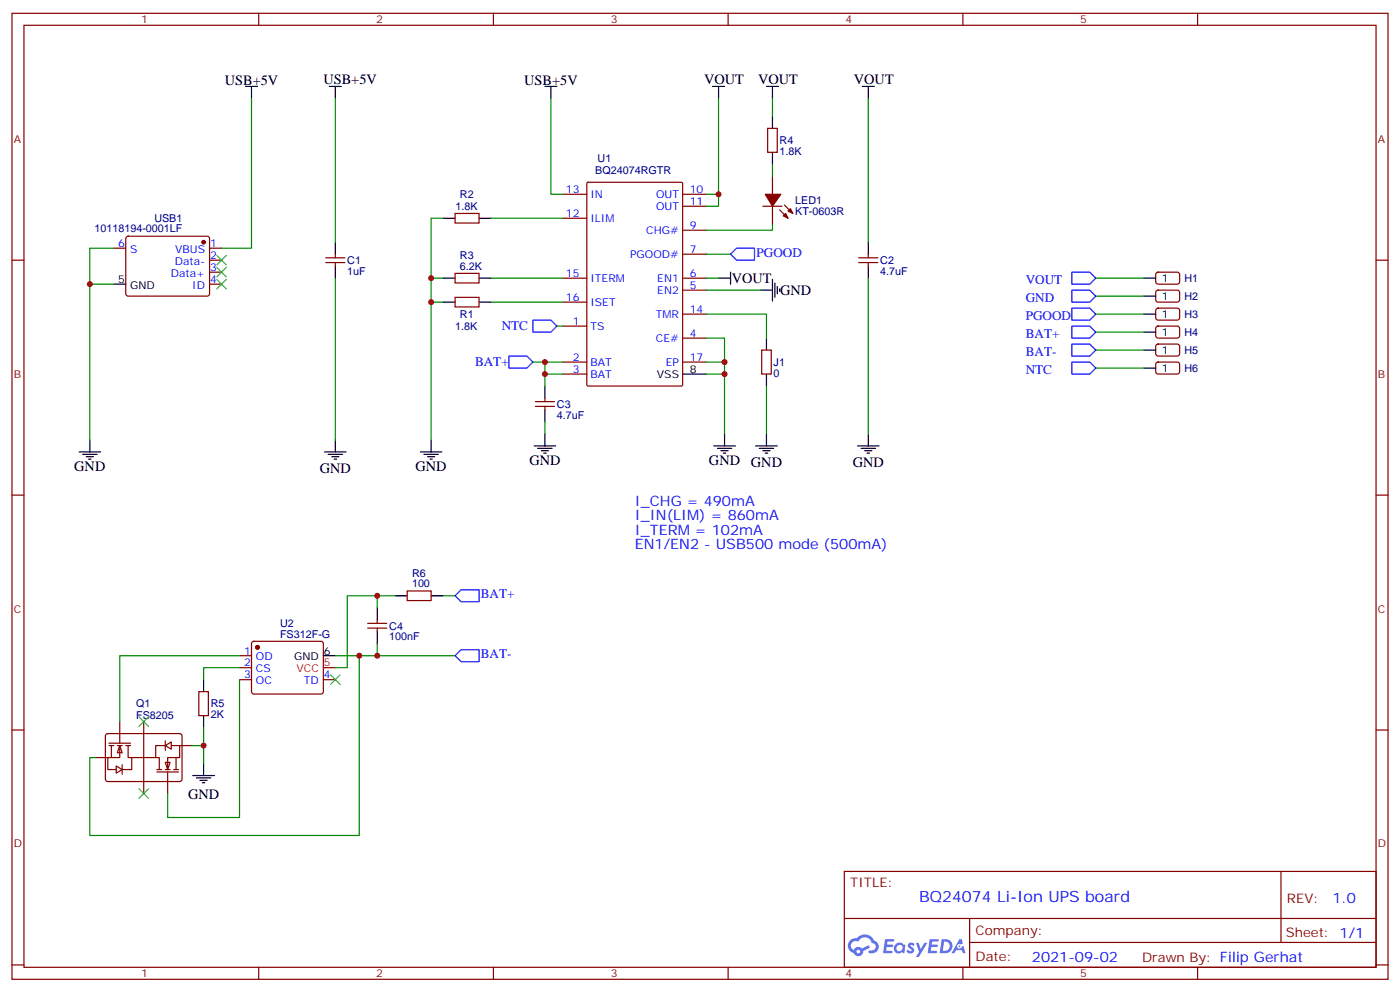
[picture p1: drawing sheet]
<svg xmlns="http://www.w3.org/2000/svg" width="412mm" height="292mm" viewBox="0 0 412 292" stroke-linecap="round" stroke-linejoin="round" font-family="sans-serif">
<g fill="none" stroke="#870000" stroke-width=".35">
<path d="M3.5 3.9h405.4v284.4h-405.4zM7.1 7.4h398.2v277.3h-398.2zM76.2 3.9v3.5M145.3 3.9v3.5M214.5 3.9v3.5M283.6 3.9v3.5M352.8 3.9v3.5M3.5 76.6h3.6M405.3 76.6h3.6M3.5 145.7h3.6M405.3 145.7h3.6M3.5 214.9h3.6"/>
<path d="M405.3 214.9h3.6M248.7 256.5h156.6v28.2h-156.6zM377.3 256.5v20.9M248.7 270.4h156.5M285.6 277.4h119.6M285.6 270.4v14.1M3.5 284h3.6M76.2 284.7v3.6M145.3 284.7v3.6M214.5 284.7v3.6M283.6 284.7v3.6M352.8 284.7v3.6"/>
<path d="M405.3 284h3.6"/>
</g>
<g fill="#5487ff">
<path d="M267.7 277.7a1.22 1.22 0 0 1 1.7 .2l-.4 .6a.47 .47 0 0 0-.3-.4 .47 .47 0 0 0-.5 .2l.1 .2a1.14 1.14 0 0 1 .8 1.8 1.14 1.14 0 0 1-1.9 0l-.2-.2 .5-.6 .7 .5a.29 .29 0 0 0 .3-.3 .29 .29 0 0 0-.2-.3 1.04 1.04 0 0 1-.6-1.7z"/>
<path d="M260.7 276.4h2.4l.3 .2-.2 .5-1.8 .1-.1 .8h1.5l.3 .4-.3 .4h-1.6l-.2 1.1h1.7l.2 .3-.2 .3-2.6 .1z"/>
<path d="M273.8 276.4h2.4l.3 .2-.1 .5-1.8 .1-.2 .8h1.6l.3 .4-.4 .4h-1.6l-.1 1.1h1.7l.2 .3-.2 .3-2.6 .1z"/>
<path d="M282.6 276.4h.7l.3 1.3-.6 .3a.69 .69 0 0 0-1 .3 .69 .69 0 0 0 .4 .9 .69 .69 0 0 0 .9-.6l.5-.2 .6 2.2h-.8l-.2-.9h-1.8l-.5 .9h-.8z"/>
<path d="M269.8 277.5h.8l.6 1.8 1.1-1.8h.9l-2.6 4.2h-.8l.9-1.5z"/>
<path d="M277.4 276.4l-.6 4.2h1.3a2.11 2.11 0 0 0 2.5-2.1 2.11 2.11 0 0 0-2.5-2.1zM278.1 277.2a1.39 1.39 0 0 1 1.7 1.4 1.39 1.39 0 0 1-1.8 1.3h-.3z"/>
<path d="M263.7 278.1a1.54 1.54 0 0 0-.1 2.1 1.54 1.54 0 0 0 2.2 .1l.6 .3 .3-2.3-.2-.3h-.4a1.49 1.49 0 0 0-2.4 .1zM264 279.1a.94 .94 0 0 1 1.8 0 .94 .94 0 0 1-1.8 0z"/>
<path d="M250.4 276.8a2.18 2.18 0 0 0 1.1 3.7 1.44 1.44 0 0 0 1.6 .9 1.44 1.44 0 0 0 1.2-1.4l2-1-.5-.8-1.9 1a1.47 1.47 0 0 0-2.4 .4 1.39 1.39 0 0 1-.7-1.9 1.39 1.39 0 0 1 2-.5 2.12 2.12 0 0 1 2.2-1.3 2.12 2.12 0 0 1 1.9 1.7 1.14 1.14 0 0 1 1.1 1.4 1.14 1.14 0 0 1-1.7 .7 .43 .43 0 0 0-.5 .4 .43 .43 0 0 0 .4 .5 1.98 1.98 0 0 0 2.5-1.2 1.98 1.98 0 0 0-1.2-2.6 3.1 3.1 0 0 0-5.3-.6l-.9 .1zM252.3 280.1a.55 .55 0 0 1 1.1 0 .55 .55 0 0 1-1.1 0z"/>
<circle cx="282.6" cy="278.5" r=".26"/>
</g>
<circle cx="75.8" cy="190.5" r=".53" fill="#870000" stroke="#870000" stroke-width=".35"/>
<path d="M70.6 193h3.5M70.6 196.5h3.5M74.3 189l.5-.2h19.7l.5 .2 .2 .5v14.4l-.7 .4-20-.1-.4-.6v-14.1zM70.6 200.1h3.5M95.2 200.1h3.6" fill="none" stroke="#870000" stroke-width=".35"/>
<path d="M95.2 196.5h3.6" fill="none" stroke="#f00" stroke-width=".35"/>
<path d="M95.2 193h3.6" fill="none" stroke="#000" stroke-width=".35"/>
<g fill="#fff" stroke="#870000" stroke-width=".35">
<path d="M35.3 219.5l.7 2.1h-1.4z"/>
<path d="M34.2 225.5l1.8 1-1.8 1.1z"/>
</g>
<path d="M32.1 218.8h6.4M32.1 219.5h1.4M32.8 219.5v3.5M34.6 219.5h1.4M35.3 219.5v3.5h-3.6v3.5h2.5M35.3 212.4v6.4M37 219.5h1.5M37.7 219.5v3.5h1.1v3.5h-2.8M42.3 212.4v3.5M28.2 223h3.5M36 225.1v2.8" fill="none" stroke="#870000" stroke-width=".35"/>
<g fill="#fff" stroke="#870000" stroke-width=".35">
<path d="M48.7 224.4h1.4l-.7 2.1z"/>
<path d="M48.7 219.5l1.7-1.1v2.1z"/>
</g>
<g fill="none" stroke="#870000" stroke-width=".35">
<path d="M226.1 37.8h2.9v7h-2.9zM165.8 57.2h7.1M172.9 53.8l.3-.1h27.5l.3 .1 .1 59.5-.2 .3h-27.7l-.3-.2zM201.1 57.2h7M227.5 51.9v5.3M33.5 73.1h3.5M37.3 69.7l.4-.2h23.3l.5 .2 .2 .5v16.5l-.7 .5-23.5-.1-.5-.6v-16.3zM61.7 73.1h3.6M61.7 76.6h3.6M96 75.9h5.6M96 77.3h5.6M98.8 74.8v1.1"/>
<path d="M98.8 77.3v1.1M134.1 62.8h7v2.9h-7zM165.8 64.2h7.1M201.1 74.8h7M201.1 67.8h7M201.1 60.7h7M224.7 60.7h5.7M227.5 60.7v5.3M229.7 61.8l2.4 2.4M231.1 60.4l2.4 2.4M252.9 75.9h5.7M252.9 77.3h5.7"/>
<path d="M255.8 74.8v1.1M255.8 77.3v1.1M61.7 80.1h3.6M61.7 83.6h3.6M134.1 87.5h7v2.8h-7zM134.1 80.5h7v2.8h-7zM165.8 96h7.1M165.8 81.9h7.1M165.8 88.9h7.1M201.1 99.5h7M201.1 85.4h7M201.1 81.9h7"/>
<path d="M201.1 92.5h7M340.7 80.3l.4-.2 6 .1 .4 .6-.1 2.4-.6 .4h-5.9l-.5-.7v-2.1zM340.7 85.6l.4-.2 6 .1 .4 .6-.1 2.4-.6 .4h-5.9l-.5-.7v-2.1zM340.7 90.9l.4-.2 6 .1 .4 .6-.1 2.4-.6 .4h-5.9l-.5-.7v-2.1zM340.7 96.2l.4-.2h6l.4 .7-.1 2.4-.6 .4h-5.9l-.5-.7v-2.1zM157.7 119.6h5.6M157.7 118.2h5.6M160.5 117.2v1M160.5 119.6v1.1M165.8 106.6h7.1M165.8 110.1h7.1M201.1 106.6h7"/>
<path d="M224.4 103h2.8v7.1h-2.8zM340.7 101.5l.4-.2h6l.4 .7-.1 2.4-.6 .4-5.9-.1-.5-.6v-2.1zM340.7 106.8l.4-.2h6l.4 .7-.1 2.4-.6 .4-5.9-.1-.5-.6v-2.1zM119.9 174h7.1v2.8h-7.1zM108.3 184.9h5.6M108.3 183.5h5.6M111.1 182.4v1.1M111.1 184.9v1M31.3 216.1l.4-.2 21.5 .1 .4 .6v13l-.7 .4h-21.4l-.5-.7v-12.7zM42.3 215.9v17.7M48.7 219.5h-2.8v3.5h1v3.5M48.7 218.1v2.8"/>
<path d="M50.4 219.5h2.5v3.5h-3.5v3.5M52.9 219.5h3.5M58.6 203.6h2.8v7h-2.8zM38.8 223h7.1M46.2 227.2h6.4M46.2 226.5h1.4M48.7 226.5h1.4M49.4 227.2v6.4M51.2 226.5h1.4M51.9 223v3.5"/>
</g>
<g fill="none" stroke="#000" stroke-width=".35">
<path d="M72.3 25.4h3.5M74.1 25.4v3.6M97 25.4h3.5M98.8 25.4v3.6M160.5 25.4h3.5M162.3 25.4v3.6M209.9 25.4h3.5M211.7 25.4v3.6M225.8 25.4h3.5M227.5 25.4v3.6M227.5 34.3v3.5M254 25.4h3.5"/>
<path d="M255.8 25.4v3.6M227.5 44.8v3.6M98.8 71.3v3.5M98.8 78.4v3.5M130.5 64.2h3.6M141.1 64.2h3.5M255.8 71.3v3.5M255.8 78.4v3.5M33.5 83.6h3.5M130.5 88.9h3.6M130.5 81.9h3.6M141.1 88.9h3.5"/>
<path d="M141.1 81.9h3.5M211.7 81.9h3.5M215.2 80.1v3.5M224 85.4h3.5M225.8 99.5v3.5M227.5 82.2v6.4M228.2 83.3v4.2M229 84.3v2.2M229.7 85.1v.7M336.9 81.9h3.5M336.9 87.2h3.5M336.9 92.5h3.5"/>
<path d="M336.9 97.8h3.5M160.5 113.6v3.6M201.1 110.1h7M225.8 110.1v3.5M336.9 103h3.5M336.9 108.3h3.5M23.3 133h6.3M24.3 133.7h4.3M25.4 134.4h2.1M26.1 135.1h.7M26.5 129.5v3.5M95.6 133h6.4"/>
<path d="M96.7 133.7h4.2M97.7 134.4h2.1M98.4 135.1h.7M98.8 129.5v3.5M123.8 133h6.4M124.9 133.7h4.2M125.9 134.4h2.2M126.6 135.1h.8M127 129.5v3.5M157.3 131.3h6.4M158.4 132h4.2M159.5 132.7h2.1"/>
<path d="M160.2 133.4h.7M160.5 120.7v3.5M160.5 127.7v3.6M210.3 131.3h6.3M211.3 132h4.2M212.4 132.7h2.1M213.1 133.4h.7M213.4 127.7v3.6M222.6 131.3h6.4M223.7 132h4.2M224.7 132.7h2.1M225.4 133.4h.7"/>
<path d="M225.8 127.7v3.6M252.6 131.3h6.3M253.6 132h4.3M254.7 132.7h2.1M255.4 133.4h.7M255.8 127.7v3.6M111.1 178.9v3.5M116.4 175.4h3.5M127 175.4h3.5M111.1 185.9v3.6M60 200.1v3.5M60 210.6v3.6"/>
<path d="M56.8 228.3h6.3M57.9 229h4.2M58.9 229.7h2.1M59.6 230.4h.7M60 224.8v3.5"/>
</g>
<g fill="none" stroke="#008700" stroke-width=".35">
<path d="M74.1 29v44.1h-8.8M98.8 29v42.3M162.3 29v28.2h3.5M211.7 29v31.7h-3.6M227.5 29v5.3M255.8 29v42.3M208.1 57.2h3.6M227.5 48.4v3.5M33.5 73.1h-7v10.5M130.5 64.2h-3.5v17.7M144.6 64.2h21.2M208.1 74.8h7.1"/>
<path d="M227.5 66v1.8h-19.4M33.5 83.6h-7v45.9M98.8 81.9v47.6M130.5 88.9h-3.5v40.6M130.5 81.9h-3.5v7M144.6 88.9h21.2M144.6 81.9h21.2M164 96h1.8M208.1 99.5h5.3v10.6M208.1 92.5h17.7v7M208.1 81.9h3.6M208.1 85.4h15.9"/>
<path d="M255.8 81.9v45.8M322.8 81.9h14.1M322.8 87.2h14.1M322.8 92.5h14.1M322.8 97.8h14.1M157 106.6h3.5M160.5 110.1h5.3M165.8 106.6h-5.3v7M208.1 110.1h5.3v17.6M208.1 106.6h5.3M225.8 113.6v14.1M322.8 103h14.1"/>
<path d="M322.8 108.3h14.1M160.5 124.2v3.5M111.1 178.9v-3.5h-8.8v21.1h-3.5M111.1 175.4h5.3M130.5 175.4h3.6M70.6 193h-35.3v19.4M70.6 196.5h-10.6v3.6M98.8 193h35.3M105.8 193v52.9h-79.3v-22.9h1.7M111.1 189.5v3.5M56.4 219.5h3.6M60 214.2v10.6"/>
<path d="M70.6 200.1v40.5h-21.2v-7"/>
</g>
<path d="M215.2 74.8l1.8-1.7h5.2v3.5h-5.2zM157 94.2h5.3l1.7 1.8-1.7 1.8h-5.3zM315.7 80.1h5.3l1.8 1.8-1.8 1.7h-5.3zM315.7 85.4h5.3l1.8 1.8-1.8 1.7h-5.3zM315.7 90.7h5.3l1.8 1.8-1.8 1.7h-5.3zM315.7 96h5.3l1.8 1.8-1.8 1.7h-5.3zM149.9 104.8h5.3l1.8 1.8-1.8 1.7h-5.3zM315.7 101.3h5.3l1.8 1.7-1.8 1.8h-5.3zM315.7 106.6h5.3l1.8 1.7-1.8 1.8h-5.3zM134.1 175.4l1.7-1.8h5.3v3.5h-5.3zM134.1 193l1.7-1.8h5.3v3.6h-5.3z" fill="none" stroke="#00f" stroke-width=".35"/>
<g fill="#870000" stroke="#870000" stroke-width=".35">
<path d="M230.7 63.5l.7-.7 .7 1.4z"/>
<path d="M232.1 62.1l.7-.7 .7 1.4z"/>
<path d="M225.4 57.2h4.6l-2.5 3.5z"/>
<circle cx="60" cy="71.3" r=".53"/>
</g>
<path d="M63.9 75.2l2.8 2.8M63.9 78.7l2.8 2.8M66.7 75.2l-2.8 2.8M66.7 78.7l-2.8 2.8M63.9 82.2l2.8 2.9M66.7 82.2l-2.8 2.9M97.4 198.6l2.8 2.9M100.2 198.6l-2.8 2.9M40.9 211l2.8 2.8M43.7 211l-2.8 2.8M40.9 232.2l2.8 2.8M43.7 232.2l-2.8 2.8" fill="none" stroke="#3c3" stroke-width=".35"/>
<g fill="#c00">
<circle cx="160.5" cy="110.1" r=".88"/>
<circle cx="211.7" cy="57.2" r=".88"/>
<circle cx="213.4" cy="110.1" r=".88"/>
<circle cx="213.4" cy="106.6" r=".88"/>
<circle cx="60" cy="219.5" r=".88"/>
<circle cx="105.8" cy="193" r=".88"/>
<circle cx="111.1" cy="193" r=".88"/>
<circle cx="111.1" cy="175.4" r=".88"/>
<circle cx="160.5" cy="106.6" r=".88"/>
<circle cx="127" cy="88.9" r=".88"/>
<circle cx="127" cy="81.9" r=".88"/>
<circle cx="26.5" cy="83.6" r=".88"/>
</g>
<text font-size="4.6" fill="#00f" x="270.8" y="265.5">BQ24074 Li-Ion UPS board</text>
<g font-size="4.2">
<text x="66.2" y="25.1">USB+5V</text>
<text x="95.2" y="24.7">USB+5V</text>
<text x="154.4" y="25.1">USB+5V</text>
<text x="207.4" y="24.7">VOUT</text>
<text x="223.3" y="24.7">VOUT</text>
<text x="251.5" y="24.7">VOUT</text>
<text x="215.6" y="83.3">VOUT</text>
<text x="229.8" y="86.8">GND</text>
<text x="155.9" y="136.9">GND</text>
<text x="208.8" y="136.9">GND</text>
<text x="221.2" y="137.4">GND</text>
<text x="251.2" y="137.4">GND</text>
<text x="21.9" y="138.7">GND</text>
<text x="94.2" y="139.2">GND</text>
<text x="122.4" y="138.7">GND</text>
<text x="55.4" y="235.1">GND</text>
</g>
<g font-size="4.2" fill="#00f">
<text x="187" y="148.9">I_CHG = 490mA</text>
<text x="187" y="153.1">I_IN(LIM) = 860mA</text>
<text x="187" y="157.4">I_TERM = 102mA</text>
<text x="187" y="161.6">EN1/EN2 - USB500 mode (500mA)</text>
<text x="392.5" y="265.8">1.0</text>
<text x="304" y="283.1">2021-09-02</text>
</g>
<g font-size="3.9" fill="#00f">
<text x="222.9" y="75.7">PGOOD</text>
<text x="302.2" y="83.6">VOUT</text>
<text x="302.2" y="88.9">GND</text>
<text x="302.2" y="94.1">PGOOD</text>
<text x="147.8" y="97.2">NTC</text>
<text x="302.2" y="99.4">BAT+</text>
<text x="139.9" y="107.8">BAT+</text>
<text x="302.2" y="104.7">BAT-</text>
<text x="302.2" y="110">NTC</text>
<text x="141.6" y="176.1">BAT+</text>
<text x="141.6" y="193.8">BAT-</text>
</g>
<g font-size="3.9" fill="#800">
<text x="250.5" y="261.1">TITLE:</text>
<text x="379.1" y="265.8">REV:</text>
<text x="287.4" y="275.3">Company:</text>
<text x="378.7" y="275.9">Sheet: 1/1</text>
<text x="287.4" y="283">Date:</text>
<text x="336.4" y="283.1">Drawn By: Filip Gerhat</text>
</g>
<g font-size="3.2" fill="#800">
<text x="41.6" y="6.9">1</text>
<text x="110.8" y="6.9">2</text>
<text x="179.9" y="6.9">3</text>
<text x="249.1" y="6.9">4</text>
<text x="318.2" y="6.9">5</text>
<text x="4.1" y="42">A</text>
<text x="405.9" y="42">A</text>
<text x="4.1" y="111.2">B</text>
<text x="405.9" y="111.2">B</text>
<text x="4.1" y="180.3">C</text>
<text x="405.9" y="180.3">C</text>
<text x="4.1" y="249.4">D</text>
<text x="405.9" y="249.4">D</text>
<text x="41.6" y="287.7">1</text>
<text x="110.8" y="287.7">2</text>
<text x="179.9" y="287.7">3</text>
<text x="249.1" y="287.7">4</text>
<text x="318.2" y="287.7">5</text>
</g>
<g font-size="3.2" fill="#000080">
<text x="176.1" y="47.8">U1</text>
<text x="229.7" y="45.6">1.8K</text>
<text x="229.7" y="42.5">R4</text>
<text x="175.3" y="51.3">BQ24074RGTR</text>
<text x="135.5" y="58.3">R2</text>
<text x="45.5" y="65.2">USB1</text>
<text x="134.2" y="61.8">1.8K</text>
<text x="234.2" y="63.2">KT-0603R</text>
<text x="234.2" y="60.2">LED1</text>
<text x="27.8" y="68.3">10118194-0001LF</text>
<text x="102.3" y="77.7">C1</text>
<text x="135.5" y="76.3">R3</text>
<text x="259.3" y="77.8">C2</text>
<text x="102.3" y="80.9">1uF</text>
<text x="135.5" y="79.4">6.2K</text>
<text x="259.3" y="80.9">4.7uF</text>
<text x="348.9" y="83">H1</text>
<text x="348.9" y="88.3">H2</text>
<text x="135.5" y="93.7">R1</text>
<text x="348.9" y="93.6">H3</text>
<text x="134.1" y="97.2">1.8K</text>
<text x="348.9" y="98.9">H4</text>
<text x="227.9" y="107.7">J1</text>
<text x="348.9" y="104.2">H5</text>
<text x="227.9" y="110.9">0</text>
<text x="348.9" y="109.5">H6</text>
<text x="164" y="123.2">4.7uF</text>
<text x="164" y="120.1">C3</text>
<text x="121.4" y="172.9">100</text>
<text x="121.4" y="169.7">R6</text>
<text x="82.5" y="184.7">U2</text>
<text x="114.7" y="185.3">C4</text>
<text x="82.5" y="187.7">FS312F-G</text>
<text x="114.7" y="188.5">100nF</text>
<text x="40.1" y="208.2">Q1</text>
<text x="62.1" y="208.2">R5</text>
<text x="40.1" y="211.8">FS8205</text>
<text x="62.1" y="211.4">2K</text>
</g>
<g font-size="3.2" fill="#00f">
<text x="166.7" y="56.8">13</text>
<text x="173.9" y="58.2">IN</text>
<text x="193.2" y="58.2">OUT</text>
<text x="203.2" y="56.8">10</text>
<text x="166.7" y="63.9">12</text>
<text x="173.9" y="65.3">ILIM</text>
<text x="193.2" y="61.8">OUT</text>
<text x="203.2" y="60.4">11</text>
<text x="190.4" y="68.8">CHG#</text>
<text x="203.2" y="67.4">9</text>
<text x="34.8" y="72.7">6</text>
<text x="38.3" y="74.5">S</text>
<text x="51.5" y="78">Data-</text>
<text x="51.6" y="74.5">VBUS</text>
<text x="61.9" y="72.7">1</text>
<text x="61.9" y="76.2">2</text>
<text x="185.6" y="75.9">PGOOD#</text>
<text x="203.2" y="74.5">7</text>
<text x="50.3" y="81.5">Data+</text>
<text x="61.9" y="79.8">3</text>
<text x="61.9" y="83.3">4</text>
<text x="166.7" y="81.5">15</text>
<text x="173.9" y="82.9">ITERM</text>
<text x="193.6" y="82.9">EN1</text>
<text x="203.2" y="81.5">6</text>
<text x="56.7" y="85.1">ID</text>
<text x="166.7" y="88.6">16</text>
<text x="173.9" y="90">ISET</text>
<text x="193.6" y="86.5">EN2</text>
<text x="203.2" y="85.1">5</text>
<text x="168.7" y="95.6">1</text>
<text x="193.2" y="93.5">TMR</text>
<text x="203.2" y="92.1">14</text>
<text x="173.9" y="97">TS</text>
<text x="193.2" y="100.6">CE#</text>
<text x="203.2" y="99.2">4</text>
<text x="168.7" y="106.2">2</text>
<text x="173.9" y="107.6">BAT</text>
<text x="196.1" y="107.6">EP</text>
<text x="203.2" y="106.2">17</text>
<text x="168.7" y="109.7">3</text>
<text x="173.9" y="111.2">BAT</text>
<text x="71.9" y="192.7">1</text>
<text x="71.9" y="196.2">2</text>
<text x="75.4" y="194.4">OD</text>
<text x="75.4" y="197.9">CS</text>
<text x="71.9" y="199.7">3</text>
<text x="75.4" y="201.5">OC</text>
<text x="89.5" y="201.5">TD</text>
<text x="95.4" y="199.7">4</text>
</g>
<g font-size="3.2">
<text x="34.8" y="83.3">5</text>
<text x="342.2" y="82.9">1</text>
<text x="38.3" y="85.1">GND</text>
<text x="342.2" y="88.2">1</text>
<text x="342.2" y="93.5">1</text>
<text x="342.2" y="98.8">1</text>
<text x="342.2" y="104.1">1</text>
<text x="193.5" y="111.2">VSS</text>
<text x="203.2" y="109.7">8</text>
<text x="342.2" y="109.4">1</text>
<text x="86.7" y="194.4">GND</text>
<text x="95.4" y="192.7">6</text>
</g>
<g font-size="3.2" fill="#f00">
<text x="87.3" y="197.9">VCC</text>
<text x="95.4" y="196.2">5</text>
</g>
</svg>
